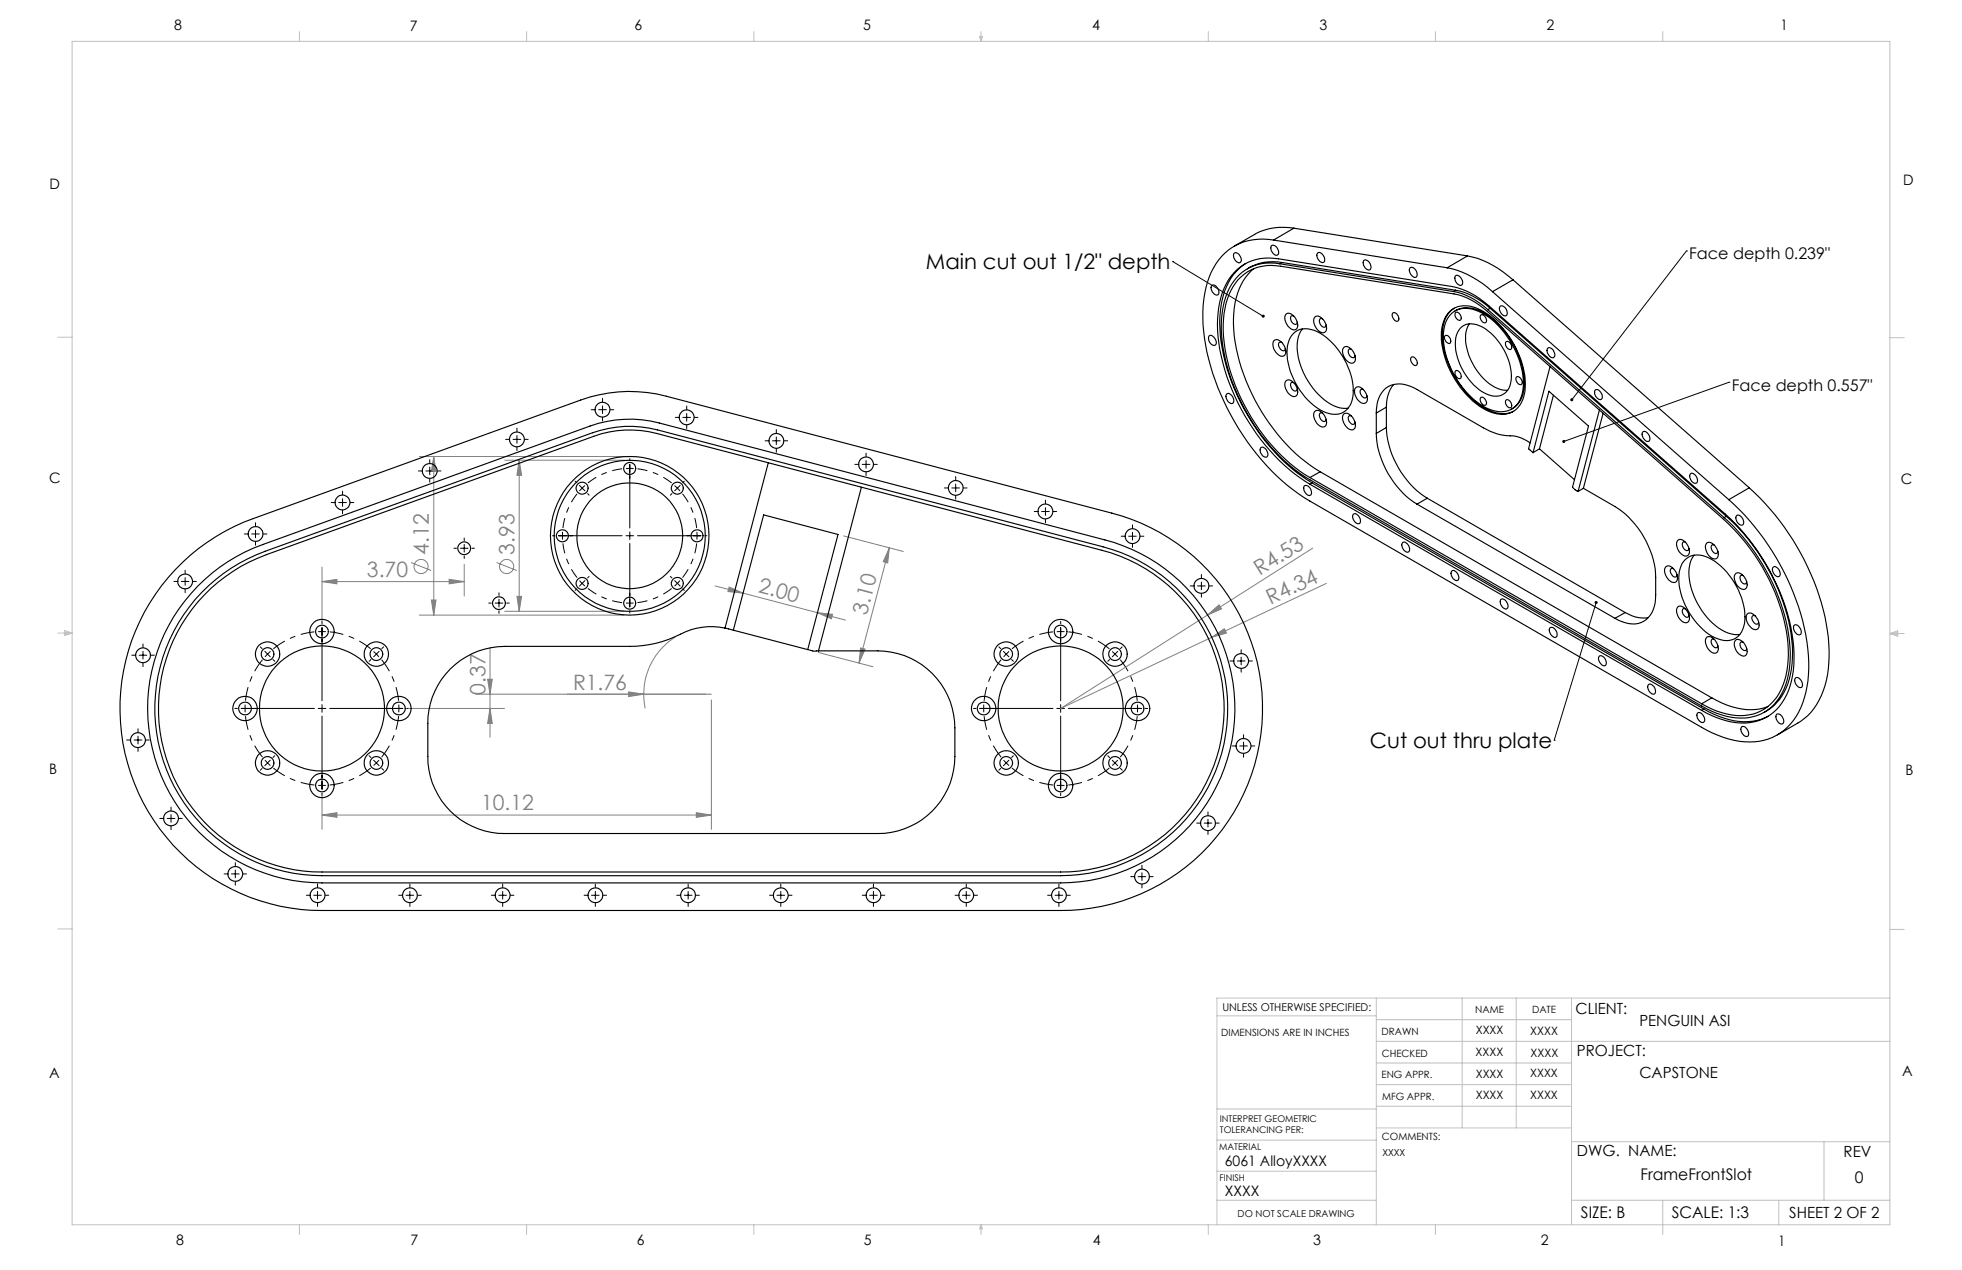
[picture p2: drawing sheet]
<svg xmlns="http://www.w3.org/2000/svg" width="432mm" height="279mm" viewBox="0 0 432 279" stroke-linecap="round" stroke-linejoin="round" font-family="sans-serif">
<g fill="none" stroke="#808080" stroke-width=".22">
<path d="M92.3 100.4h45M95.5 100.4v34.9M95.5 100.4l.5 3.3h-1.1zM111.1 101.2h26.2M114.3 101.2v33.3M114.3 101.2l.5 3.4h-1zM185.7 117.9l13.1 3.4M70.9 128l3.3-.5v.9zM70.9 124.8v12M70.9 128h31.3M90.5 123.8l4.4 1.7M92.3 135.3h45"/>
<path d="M94.9 132h1.1l-.5 3.3zM98.8 127.5l3.4 .5-3.4 .4zM102.2 124.1v7M109.3 123.8l4.4 1.7M111.1 134.5h26.2M113.8 131.2h1l-.5 3.3zM157.4 128.9l6.1 1.6M160.5 129.2l3 1.3-3.3-.4zM163.5 130.5l16.4 4.3M179.9 134.8l3.3 .3-.2 1zM179.9 134.8l6.2 1.6M195.7 120.5l-6.6 25.4"/>
<path d="M195.7 120.5l-.3 3.4-1-.3zM265.8 135.3l2.5-2.2 .6 .8zM288.9 120.6l-55.5 35.3 33.3-15.7M291.9 128.3l-25.2 11.9M89.9 155.9h21.1M104.7 152.7h51.9M107.3 149.4h1l-.5 3.3zM107.8 155.9l.5 3.3h-1zM107.8 142.5v19.7M138.4 152.2l3.3 .5-3.3 .5zM148.6 140.1a14.9 14.9 0 0 0-6.6 15.7M156.6 154v28.5"/>
<path d="M180.1 143.5l12 3.2M189.4 142.6l1 .2-1.3 3.1zM266.7 140.2l2.8-1.9 .4 1zM70.9 179.3l3.3-.5v1zM70.9 174.9v7.6M70.9 179.3h85.7M153.2 178.8l3.4 .5-3.4 .5z"/>
<circle cx="92.7" cy="124.6" r="1.55"/>
<circle cx="111.5" cy="124.6" r="1.55"/>
</g>
<g fill="none" stroke="#000" stroke-width=".22" stroke-dasharray="15.2 1.3 1.3 1.3" stroke-dashoffset="12.2" stroke-linecap="butt">
<path d="M69.2 139a16.9 16.9 0 0 0-9 3.7M231.7 139a16.9 16.9 0 0 0-9 3.7M54 157.5a16.9 16.9 0 0 0 3.8 9.1M57.8 145.1a16.9 16.9 0 0 0-3.8 9.1M81.6 142.7a16.9 16.9 0 0 0-9-3.7M87.7 154.2a16.9 16.9 0 0 0-3.7-9.1M216.6 157.5a16.9 16.9 0 0 0 3.7 9.1M220.3 145.1a16.9 16.9 0 0 0-3.7 9.1M244.2 142.7a16.9 16.9 0 0 0-9.1-3.7M250.3 154.2a16.9 16.9 0 0 0-3.8-9.1M60.2 169a16.9 16.9 0 0 0 9 3.7M72.6 172.7a16.9 16.9 0 0 0 9-3.7"/>
<path d="M84 166.6a16.9 16.9 0 0 0 3.7-9.1M222.7 169a16.9 16.9 0 0 0 9 3.7M235.1 172.7a16.9 16.9 0 0 0 9.1-3.7M246.5 166.6a16.9 16.9 0 0 0 3.8-9.1"/>
</g>
<path d="M123.9 119.5l.3 1.7 .6 2.1 1 2 1.2 1.8M127 108.6l-1.2 1.9-1 1.9-.5 1.6-.4 2.2M136.9 103.1l-1.6 .3-2.1 .7-2 .9-1.8 1.3M147.8 106.3l-1.8-1.3-2-.9-1.5-.6-2.2-.4M153.3 116.2l-.3-1.7-.6-2.1-1-1.9-1.2-1.9M129.4 129.5l1.8 1.2 2 .9 1.6 .6 2.1 .4M140.3 132.6l1.6-.3 2.1-.7 2-.9 1.8-1.2M150.2 127.1l1-1.4 1-1.9 .7-2.1 .4-2.2" fill="none" stroke="#000" stroke-width=".22" stroke-dasharray="15.2 1.3 1.3 1.3" stroke-dashoffset="13" stroke-linecap="butt"/>
<g fill="none" stroke="#000" stroke-width=".22">
<path d="M258.1 57.5h.1M258.1 57.5l19.9 12.1M371.2 55.2h.1M371.2 55.2l-25.3 32.7M111.3 96.7h.8M112.9 96.7h1.7M113.8 94.2v.8M113.8 95.8v1.7M113.8 98.4v.7M115.5 96.7h.7M130.1 90.1h.8M131.8 90.1h1.7"/>
<path d="M132.6 87.6v.8M132.6 89.3v1.7M132.6 91.8v.8M134.3 90.1h.8M148.6 91.8h.8M150.3 91.8h1.7M151.1 89.3v.8M151.1 91v1.7M151.1 93.5v.8M152.8 91.8h.8M168.4 97h.8M170 97h1.7"/>
<path d="M170.9 94.5v.8M170.9 96.1v1.7M170.9 98.7v.8M172.5 97h.9M190.6 99.7v.8M380.5 84.1h.1M380.5 84.1l-36.3 13M53.8 117.5h.7M55.4 117.5h1.7M56.2 115v.8M56.2 116.6v1.7M56.2 119.2v.7"/>
<path d="M57.9 117.5h.8M72.9 110.6h.8M74.5 110.6h1.7M75.4 108.1v.8M75.4 109.7v1.7M75.4 112.3v.7M77.1 110.6h.8M92.1 103.6h.8M93.7 103.6h1.7M94.6 101.1v.8M94.6 102.8v1.7M94.6 105.3v.8"/>
<path d="M96.3 103.6h.7M102.2 118.4v.5M102.2 119.8v1.7M121.6 117.9h.5M122.9 117.9h14M123.8 117v1.7M126.6 105.9l.3 .3M127.5 106.8l1.2 1.2M128.7 106.8l-1.2 1.2M129.3 108.6l.3 .3M137.8 117.9h1.7M137.8 103.1h1.7"/>
<path d="M138.6 100.9v.5M138.6 102.2v14M138.6 117v1.7M138.6 119.6v13.9M140.3 117.9h14M147.9 108.6l-.4 .3M148.4 106.8l1.2 1.2M149.7 106.8l-1.2 1.2M150.6 105.9l-.4 .3M153.4 117v1.7M155.1 117.9h.5M188.1 102.2h.8"/>
<path d="M189.8 102.2h1.7M190.6 101.3v1.7M190.6 103.9v.7M192.3 102.2h.8M207.9 107.4h.7M209.5 107.4h1.7M210.3 104.8v.9M210.3 106.5v1.7M210.3 109v.8M212 107.4h.8M227.6 112.5h.8M229.2 112.5h1.7"/>
<path d="M230.1 110v.8M230.1 111.7v1.7M230.1 114.2v.8M231.8 112.5h.8M246.8 118h.7M248.4 118h1.7M249.2 115.5v.8M249.2 117.1v1.7M249.2 119.7v.7M250.9 118h.8M38.3 127.9h.8M39.9 127.9h1.7"/>
<path d="M40.7 125.4v.8M40.7 127.1v1.7M40.7 129.6v.8M42.4 127.9h.8M70 139h1.7M70.9 136.7v.5M70.9 138.1v16.1M99.9 120.6h.6M101.3 120.6h1.7M102.2 122.3v.6M103.9 120.6h.5M107.6 132.7h.5"/>
<path d="M109 132.7h1.7M109.8 130.4v.6M109.8 131.8v1.7M109.8 134.4v.5M111.5 132.7h.6M126.9 129.5l-.3 .4M127.5 127.7l1.2 1.2M128.7 127.7l-1.2 1.2M129.6 126.8l-.3 .3M137.8 132.7h1.7M138.6 134.4v.5M147.5 126.8l.4 .3"/>
<path d="M148.5 127.7l1.2 1.2M149.6 127.7l-1.2 1.2M150.2 129.5l.4 .4M232.6 139h1.7M233.4 136.7v.5M233.4 138.1v16.1M261.9 128.9h.8M263.6 128.9h1.7M264.4 126.4v.8M264.4 128.1v1.7M264.4 130.6v.8M266.1 128.9h.8"/>
<path d="M351.3 132.5l-9.2 30.3M29 144.1h.8M30.6 144.1h1.7M31.5 141.7v.8M31.5 143.3v1.7M31.5 145.8v.8M33.2 144.1h.8M51.7 155.9h.5M53.1 155.9h16.1M53.9 155v1.7M57.3 142.3l.4 .4M58.3 143.3l1.2 1.2"/>
<path d="M59.5 143.3l-1.2 1.2M60.1 145.1l.4 .4M70 155.9h1.7M70.9 155v1.7M70.9 157.6v16M72.6 155.9h16.1M81.6 145.1l-.4 .4M82.2 143.3l1.2 1.2M83.4 143.3l-1.2 1.2M84.4 142.3l-.4 .4M87.8 155v1.7M89.5 155.9h.5"/>
<path d="M214.2 155.9h.6M215.7 155.9h16M216.5 155v1.7M219.9 142.3l.3 .4M220.8 143.3l1.2 1.2M222.1 143.3l-1.2 1.2M222.6 145.1l.4 .4M232.6 155.9h1.7M233.4 155v1.7M233.4 157.6v16M235.1 155.9h16.1M244.2 145.1l-.4 .4"/>
<path d="M244.8 143.3l1.2 1.2M246 143.3l-1.2 1.2M247 142.3l-.4 .4M250.3 155v1.7M252.1 155.9h.5M270.7 145.4h.8M272.3 145.4h1.7M273.2 142.9v.8M273.2 144.6v1.7M273.2 147.1v.8M274.8 145.4h.8M27.9 162.8h.8"/>
<path d="M29.5 162.8h1.7M30.4 160.3v.8M30.4 162v1.7M30.4 164.5v.8M32.1 162.8h.7M37.6 177.6v.8M37.6 179.2v1.7M57.7 169.1l-.4 .3M58.3 167.2l1.2 1.2M59.5 167.3l-1.2 1.2M60.5 166.3l-.4 .4M70 172.8h1.7"/>
<path d="M70.9 174.5v.5M81.2 166.3l.4 .4M82.2 167.3l1.2 1.2M83.4 167.2l-1.2 1.2M84 169.1l.4 .3M220.2 169.1l-.3 .3M220.9 167.2l1.2 1.2M222 167.3l-1.2 1.2M223 166.3l-.4 .4M232.6 172.8h1.7M233.4 174.5v.5M243.8 166.3l.4 .4"/>
<path d="M244.8 167.3l1.2 1.2M246 167.2l-1.2 1.2M246.6 169.1l.4 .3M265.9 178.6v.8M271.2 164.1h.8M272.8 164.1h1.7M273.7 161.6v.8M273.7 163.3v1.7M273.7 165.8v.8M275.4 164.1h.8M342.1 162.8h.1M35.2 180.1h.7"/>
<path d="M36.8 180.1h1.7M37.6 181.8v.7M39.3 180.1h.8M49.3 192.3h.8M50.9 192.3h1.7M51.8 189.8v.8M51.8 191.4v1.7M51.8 194v.7M53.5 192.3h.8M67.4 197h.8M69 197h1.7M69.9 194.5v.8"/>
<path d="M69.9 196.1v1.7M69.9 198.6v.8M71.6 197h.8M87.7 197h.8M89.4 197h1.7M90.2 194.5v.8M90.2 196.1v1.7M90.2 198.6v.8M91.9 197h.8M108.1 197h.8M109.8 197h1.7M110.6 194.5v.8"/>
<path d="M110.6 196.1v1.7M110.6 198.6v.8M112.3 197h.8M128.6 197h.7M130.2 197h1.7M131 194.5v.8M131 196.1v1.7M131 198.6v.8M132.7 197h.8M148.9 197h.9M150.6 197h1.7M151.4 194.5v.8"/>
<path d="M151.4 196.1v1.7M151.4 198.6v.8M153.1 197h.8M169.4 197h.7M171 197h1.7M171.8 194.5v.8M171.8 196.1v1.7M171.8 198.6v.8M173.5 197h.8M189.8 197h.7M191.4 197h1.7M192.2 194.5v.8"/>
<path d="M192.2 196.1v1.7M192.2 198.6v.8M193.9 197h.8M210.2 197h.8M211.8 197h1.7M212.7 194.5v.8M212.7 196.1v1.7M212.7 198.6v.8M214.3 197h.8M230.6 197h.8M232.2 197h1.7M233 194.5v.8"/>
<path d="M233 196.1v1.7M233 198.6v.8M234.7 197h.8M248.8 192.9h.8M250.5 192.9h1.7M251.3 190.4v.8M251.3 192v1.7M251.3 194.6v.7M253 192.9h.8M263.4 181.1h.8M265 181.1h1.7M265.9 180.2v1.7"/>
<path d="M265.9 182.8v.8M267.5 181.1h.8"/>
</g>
<g fill="none" stroke="#c0c0c0" stroke-width=".22">
<path d="M15.9 9.1h400v260.4h-400zM65.9 6.9v2.2M115.9 6.9v2.2M165.9 6.9v2.2M215.6 8h.6l-.3 1.1zM215.7 8l.2 1.1M215.9 6.9v2.2M216 8l-.1 1.1M265.9 6.9v2.2M315.9 6.9v2.2M365.9 6.9v2.2M12.7 74.2h3.2"/>
<path d="M415.9 74.3h3.2M12.7 139.3h3.2M14.2 139.1l1.7 .2M14.2 138.7l1.7 .6-1.7 .5zM15.9 139.3l-1.7 .3M415.9 139.4h3.2M415.9 139.4l1.8-.6v1.2zM415.9 139.4l1.8 .3M417.7 139.2l-1.8 .2M12.7 204.4h3.2M302.9 219.6v49.9M321.8 219.6v28.5"/>
<path d="M333.7 219.6v28.5M345.9 219.6v49.9M415.9 204.5h3.2M415.9 219.6h-148.1v49.9M267.8 223.5h35.1M302.9 229.1h113M302.9 233.9h43M302.9 224.3h43M302.9 238.6h43M267.8 257.7h35.1M267.8 250.8h35.1M267.8 244h35.1"/>
<path d="M302.9 248.1h43M302.9 243.4h43M345.9 251.2h70M401.4 251.2v12.9M65.9 269.5v2.1M115.9 269.5v2.1M165.9 269.5v2.1M215.9 269.5v2.1M215.9 269.5l.3 .8h-.6zM265.9 269.5v2.1M267.8 264.1h35.1M315.9 269.5v2.1"/>
<path d="M345.9 264.1h70M365.9 264.1v7.5M391.5 264.1v5.4"/>
</g>
<g fill="#000">
<path d="M277.7 69.4a.34 .34 0 0 0 .1 .4 .34 .34 0 0 0 .5-.1l-.3-.1 .3 .1a.34 .34 0 0 0-.1-.4 .34 .34 0 0 0-.5 .1zM351 132.3a.34 .34 0 0 0 .1 .5 .34 .34 0 0 0 .5-.1 .34 .34 0 0 0-.2-.5l-.1 .3 .1-.3z"/>
<path d="M345.8 87.6l-.2 .3 .1 .3 .2-.3-.2 .3a.35 .35 0 0 0 .6-.2 .35 .35 0 0 0-.5-.4zM343.9 96.9v.3l.3-.1-.3 .1a.34 .34 0 0 0 .5 .2 .34 .34 0 0 0 0-.5 .34 .34 0 0 0-.5 0z"/>
</g>
<g fill="#808080">
<path d="M138.4 152.2l3.3 .5-3.3 .5z"/>
<path d="M266.7 140.2l2.8-1.9 .4 1z"/>
<path d="M265.8 135.3l2.5-2.2 .6 .8z"/>
<path d="M153.2 178.8l3.4 .5-3.4 .5zM70.9 179.3l3.3-.5v1zM98.8 127.5l3.4 .5-3.4 .4zM70.9 128l3.3-.5v.9z"/>
<path d="M189.4 142.6l1 .2-1.3 3.1zM195.7 120.5l-.3 3.4-1-.3z"/>
<path d="M107.3 149.4h1l-.5 3.3zM107.8 155.9l.5 3.3h-1zM114.3 101.2l.5 3.4h-1zM113.8 131.2h1l-.5 3.3zM95.5 100.4l.5 3.3h-1.1zM94.9 132h1.1l-.5 3.3z"/>
<path d="M160.5 129.2l3 1.3-3.3-.4zM179.9 134.8l3.3 .3-.2 1z"/>
</g>
<g fill="none" stroke="#000" stroke-width=".25">
<path d="M271.6 55.7a1.15 1.15 0 0 1 1.5 1.1 .68 .68 0 0 1-.2 1 .68 .68 0 0 1-1-.4l-.4-.9zM274.1 58a13.5 13.5 0 0 0-5.5 10.6 38.5 38.5 0 0 0 5 21.1 43.2 43.2 0 0 0 15.2 16.6M276 59.1a14 14 0 0 0-4.5 11 40 40 0 0 0 7.8 23 36.6 36.6 0 0 0 11.2 10.7M279.8 54.1a1.34 1.34 0 0 1 1.3 .4 1.34 1.34 0 0 1 .2 1.4 .71 .71 0 0 1-1.2-.2l-.4-.9zM280.3 52.8a12.2 12.2 0 0 0-14.2 8.2 31.7 31.7 0 0 0 .3 19.5 53 53 0 0 0 20.7 29l87.4 50.5a18.8 18.8 0 0 0 13.7 2.9 13 13 0 0 0 9.2-10.6 37 37 0 0 0-2.1-20.3 54.9 54.9 0 0 0-14.8-22.1M280.3 52.8l38.2 6.1M281.7 58a10.1 10.1 0 0 0-12 7.4 26.4 26.4 0 0 0 .4 15.4 44.1 44.1 0 0 0 17.1 24.1l87.3 50.4a14.9 14.9 0 0 0 12.3 2.1 11.2 11.2 0 0 0 6.8-8.8 32.9 32.9 0 0 0-2.8-18.7 45.4 45.4 0 0 0-11.4-16M281.7 58l38.2 6.1M282.2 57.7a10.4 10.4 0 0 0-7.7 1.5M282.2 57.7l38.2 6.2M282.2 57.7l-.5 .3M284.8 50.2a13 13 0 0 0-8.7 1.4l-4.5 2.6"/>
<path d="M284.8 50.2l-4.5 2.6M284.8 50.2l38.2 6.1M289.9 55.7a1.2 1.2 0 0 1 1.6 1.3 .64 .64 0 0 1-.4 .8 .64 .64 0 0 1-.8-.5l-.5-.9zM300.1 57.3a1.23 1.23 0 0 1 1.6 1.3v.3a.57 .57 0 0 1-.4 .5 .57 .57 0 0 1-.6-.2l-.6-.8zM310.3 58.9a1.33 1.33 0 0 1 1.3 .5 1.33 1.33 0 0 1 .2 1.4 .68 .68 0 0 1-1.1-.2l-.5-.9zM318.5 58.9a20.2 20.2 0 0 1 10 5.3M323 56.3a20.5 20.5 0 0 1 10 5.3M323 56.3l-4.5 2.6M266.1 73.9a1.15 1.15 0 0 1 1.5 1.1 .68 .68 0 0 1-.2 1 .68 .68 0 0 1-1-.4l-.4-.9zM266.7 62.9l.1-.2a1.48 1.48 0 0 1 1.3 2.1 1.44 1.44 0 0 1-1.4-1.9zM280.4 74.9a1.52 1.52 0 0 1 2.1 1 1.79 1.79 0 0 1 0 2.4 2.12 2.12 0 0 1-2.3-1.8l-.1-.8zM282.1 75.4l-.1-.1a.56 .56 0 0 0-.6 .3 .56 .56 0 0 0 0 .6l.4 .6 .6 .4a.4 .4 0 0 0 .5-.5"/>
<path d="M283 69.1a1.53 1.53 0 0 1 2.2 1 1.77 1.77 0 0 1 0 2.4 2.07 2.07 0 0 1-2.3-1.8l-.1-.8zM284.7 73.3a4.7 4.7 0 0 1 5.8 0 16.1 16.1 0 0 1 7.3 13.4 4.3 4.3 0 0 1-4 4.5 9.8 9.8 0 0 1-7.1-4.5 14 14 0 0 1-3.2-11.3 4 4 0 0 1 1.2-2.1zM284.7 69.5h-.1a.55 .55 0 0 0-.6 .2 .55 .55 0 0 0 .1 .7l.3 .5 .4 .4 .4 .1 .3-.5M286.6 72.4a7.5 7.5 0 0 0-.8 6.3 15.6 15.6 0 0 0 8.3 10.8l1.3 .3h1.3M289.4 69.7a1.53 1.53 0 0 1 2.1 1 1.79 1.79 0 0 1 0 2.4 2.07 2.07 0 0 1-2.3-1.8l-.1-.7zM291.1 70.2l-.2-.1a.55 .55 0 0 0-.5 .3 .55 .55 0 0 0 0 .6l.3 .6 .4 .3h.6l.2-.4M295.7 76.4a1.53 1.53 0 0 1 2.2 1 1.79 1.79 0 0 1 0 2.4 2.07 2.07 0 0 1-2.3-1.8l-.1-.7zM297.4 76.9l-.1-.1a.55 .55 0 0 0-.6 .3 .55 .55 0 0 0 .1 .6l.3 .6 .4 .3h.6l.1-.4M306.6 68.8a1.16 1.16 0 0 1 1.1 .6 1.16 1.16 0 0 1-.1 1.3 1.26 1.26 0 0 1-1-1.9zM310.5 78.7a.68 .68 0 0 1 1.1 .4l.3 .5a.57 .57 0 0 1-.3 .8 .57 .57 0 0 1-.8-.4l-.4-.8zM318 73.9a.88 .88 0 0 1 .9 .1 .88 .88 0 0 1 .4 .8v.3a.45 .45 0 0 1-.3 .5 .45 .45 0 0 1-.5-.2l-.5-.8zM318.7 68.9a5.4 5.4 0 0 1 7-.8 19.8 19.8 0 0 1 10 17.3 5.6 5.6 0 0 1-4.2 5.7 9.5 9.5 0 0 1-7.3-2.8 20.6 20.6 0 0 1-7-15.3l.5-2.3z"/>
<path d="M319.2 69.3a5.1 5.1 0 0 1 6.1-.8 18.5 18.5 0 0 1 9.2 11.2 11 11 0 0 1-.3 8.9 4.8 4.8 0 0 1-5.9 1.6 16.8 16.8 0 0 1-8.7-8.6 14.6 14.6 0 0 1-1.5-10.6zM319.9 64.1a15.5 15.5 0 0 1 7.5 4M320 67.8a6.5 6.5 0 0 0-2.6 5.9 20.3 20.3 0 0 0 10 16.5 6.3 6.3 0 0 0 5.7 .3M320.2 68.4a5.9 5.9 0 0 1 6.1 .3 19.1 19.1 0 0 1 9.2 16.3 5.7 5.7 0 0 1-2.8 5M320.3 60.7a1.15 1.15 0 0 1 1.5 1 .68 .68 0 0 1-.2 1.1 .68 .68 0 0 1-1-.5l-.4-.8zM320.4 63.9a15.8 15.8 0 0 1 7.5 3.9M320.4 63.9l-.5 .2M320.4 68.7a1.11 1.11 0 0 1 .9 1.7 1.17 1.17 0 0 1-.9-1.7zM321.4 72.2a3.7 3.7 0 0 1 4.7-.3 13 13 0 0 1 6.4 12.2 3.4 3.4 0 0 1-5.1 2.7 13 13 0 0 1-7-12.5l.4-1.2zM323.4 71.3a7 7 0 0 0-.4 6.1 12.4 12.4 0 0 0 7.2 8.3l1.6 .2M325.9 69.3a1.1 1.1 0 0 1 1.1 .6 1.1 1.1 0 0 1-.1 1.1 1.19 1.19 0 0 1-1-1.7zM327.4 68.1l52 45.8"/>
<path d="M327.9 67.8l52 45.8M327.9 67.8l-.5 .3M328.5 64.2l52 45.7M330.1 67.4a1.33 1.33 0 0 1 1.4 .5 1.33 1.33 0 0 1 .1 1.4 .71 .71 0 0 1-1.2-.3l-.4-.8zM331.5 75.1a1.1 1.1 0 0 1 1 .6 1.1 1.1 0 0 1 0 1.2 1.19 1.19 0 0 1-1-1.8zM333 61.6l-4.5 2.6M333 61.6l52 45.7M340.6 76.7a1.1 1.1 0 0 1 1.5 .9 .68 .68 0 0 1-.2 1.1 .68 .68 0 0 1-1-.5l-.4-.8zM269.9 86.7a1.13 1.13 0 0 1 1.6 1 .63 .63 0 0 1-.1 .9 .63 .63 0 0 1-.9-.1l-.7-1zM277.4 98.5a1.15 1.15 0 0 1 1.6 1.1 .68 .68 0 0 1-.3 1 .68 .68 0 0 1-.9-.4l-.4-.9zM283 83.8a1.53 1.53 0 0 1 2.2 .9 1.79 1.79 0 0 1 0 2.5 2.07 2.07 0 0 1-2.3-1.9l-.1-.7zM284.7 84.2l-.1-.1a.55 .55 0 0 0-.6 .3 .55 .55 0 0 0 .1 .7l.5 .7a.5 .5 0 0 0 .6 .2 .5 .5 0 0 0 .3-.5"/>
<path d="M289.4 90.5a1.53 1.53 0 0 1 2.1 .9 1.79 1.79 0 0 1 0 2.5 2.07 2.07 0 0 1-2.3-1.9l-.1-.7zM291.1 90.9l-.2-.1a.55 .55 0 0 0-.5 .3 .55 .55 0 0 0 0 .7l.5 .7a.5 .5 0 0 0 .6 .2 .5 .5 0 0 0 .4-.4M295.7 91.1a1.59 1.59 0 0 1 2.2 1 1.79 1.79 0 0 1 0 2.4 2.41 2.41 0 0 1-2.4-2.6zM297.4 91.5h-.1a.55 .55 0 0 0-.6 .3 .55 .55 0 0 0 .1 .6l.5 .7a.49 .49 0 0 0 .6 .3 .49 .49 0 0 0 .3-.5M298.4 85.3a1.49 1.49 0 0 1 2.1 1 1.7 1.7 0 0 1 0 2.4 2.12 2.12 0 0 1-2.3-1.8l-.1-1.1zM300.1 85.7h-.2a.56 .56 0 0 0-.6 .2 .56 .56 0 0 0 .1 .7l.5 .7a.5 .5 0 0 0 .6 .3 .5 .5 0 0 0 .3-.5M302.9 90.9a6 6 0 0 1 3.2-6.1 6.6 6.6 0 0 1 5.8 .9l14.6 8.4a13.5 13.5 0 0 0 7.1 1.9l1.3 .4 1.8 1M302.9 95.4a19.8 19.8 0 0 0 9 15.5M302.9 90.9v4.5M305.1 94.1a19.9 19.9 0 0 0 9 15.5M305.1 89.6l-2.2 1.3M305.1 94.1l-2.2 1.3"/>
<path d="M305.1 89.6v4.5M306.7 84.6a7.1 7.1 0 0 0-1.6 5M320.4 81.6a1.1 1.1 0 0 1 1 .5 1.1 1.1 0 0 1-.1 1.2 1.19 1.19 0 0 1-.9-1.7zM325.9 87.4a1.2 1.2 0 0 1 1.1 1.7 1.07 1.07 0 0 1-1.2-1.3zM331.4 88.1a.88 .88 0 0 1 1.3 .9 .55 .55 0 0 1-.3 .8 .55 .55 0 0 1-.8-.5l-.2-.5zM333.8 82.9a1.1 1.1 0 0 1 1 .6 1.1 1.1 0 0 1 0 1.1 1.19 1.19 0 0 1-1-1.7zM337.4 99.6l3.5-13.5 8.7 7.6-3.5 13.5 1.2 .9M338.8 98.7l7.7 6.8M338.8 98.7l-1.4 .9M341.1 80.6l-4.7 18.1 1 .9M341.9 87l-3.1 11.7M351.2 85.7a1.47 1.47 0 0 1 1.3 2.1 1.32 1.32 0 0 1-1.6-1.5z"/>
<path d="M352 90.2l-4.7 17.9M352.8 90.9l-4.3 16.5M361.5 95.1a1.08 1.08 0 0 1 1.5 1 .67 .67 0 0 1-.2 1 .67 .67 0 0 1-.9-.4l-.5-.9zM169.1 101.8l-9.5 36.4M189.6 107.2l-9.5 36M287 106.9a1.34 1.34 0 0 1 1.4 .5 1.34 1.34 0 0 1 .2 1.4 .71 .71 0 0 1-1.2-.3l-.5-.8zM288.3 106.5a45.3 45.3 0 0 1-19.5-28.1 24.5 24.5 0 0 1 .7-15.1 10.4 10.4 0 0 1 11.9-6.4l38.2 6.1a17.1 17.1 0 0 1 8.1 4.3l52 45.8a46.6 46.6 0 0 1 15.1 29.2 18.4 18.4 0 0 1-3.2 13.1 11.1 11.1 0 0 1-12.6 2.9l-2.2-.9-2.3-1.1M288.3 105.1a41.3 41.3 0 0 1-16.9-21.5 30.1 30.1 0 0 1-1.6-16.8 10.2 10.2 0 0 1 10-8.4l2 .2 38.2 6.1a15.5 15.5 0 0 1 7.3 3.8l52 45.8a43.1 43.1 0 0 1 14.3 28.5 16.2 16.2 0 0 1-3.3 11.4 9.9 9.9 0 0 1-10.4 2.9l-2.1-.7-3.3-1.6M288.3 106.5l86.2 49.8M288.3 105.1l86.2 49.7M288.8 106.3l86.2 49.7M288.8 106.3l-.5 .2"/>
<path d="M290.5 103.8l86.2 49.7M290.5 103.8l-2.2 1.3M297.8 113.2a1.2 1.2 0 0 1 1.6 1.3 .64 .64 0 0 1-.5 .8 .64 .64 0 0 1-.7-.5l-.5-.9zM308.6 119.4a1.13 1.13 0 0 1 1.6 1 .63 .63 0 0 1-.1 .9 .63 .63 0 0 1-.9-.1l-.7-1zM311.9 110.9l43.5 25.1M314.1 109.6l-2.2 1.3M314.1 109.6l43.6 25.2M348.5 107.4l6.9 4a19.8 19.8 0 0 1 9 15.6 22.2 22.2 0 0 1-.3 6.3 4.9 4.9 0 0 1-7.1 3.5l-1.6-.8M348.5 107.4l-1.2 .7M369.3 118.9a1.49 1.49 0 0 1 2 .9 1.7 1.7 0 0 1 0 2.5 2.07 2.07 0 0 1-2.2-1.9l-.1-.7zM370.9 119.3l-.1-.1a.55 .55 0 0 0-.6 .3 .55 .55 0 0 0 .1 .7l.5 .7a.5 .5 0 0 0 .6 .2 .5 .5 0 0 0 .3-.5M372.1 104.1a1.48 1.48 0 0 1 1.3 2.2 1.38 1.38 0 0 1-1.3-.7 1.38 1.38 0 0 1 0-1.5z"/>
<path d="M375.6 119.5a1.55 1.55 0 0 1 2.1 1 1.7 1.7 0 0 1 0 2.4 2.41 2.41 0 0 1-2.4-2.6zM377.3 119.9h-.1a.55 .55 0 0 0-.6 .3 .55 .55 0 0 0 .1 .6l.5 .8a.5 .5 0 0 0 .5 .2 .5 .5 0 0 0 .4-.6M379.9 113.6a44.4 44.4 0 0 1 14.6 28.6 18.2 18.2 0 0 1-2.9 11.7 10.2 10.2 0 0 1-3.3 2.8M379.9 113.6l-.5 .3M382.2 113.5a1.08 1.08 0 0 1 1.5 1 .63 .63 0 0 1 0 .9 .63 .63 0 0 1-1-.1l-.4-.5-.2-.6zM385 107.3a54.5 54.5 0 0 1 17.4 32.9 23.1 23.1 0 0 1-2.6 14.8 11.3 11.3 0 0 1-4.1 4.1l-4.5 2.6M385 107.3l-4.5 2.6M40.2 123.7a44.3 44.3 0 0 1 15.5-9.6l72.1-26.1a31.7 31.7 0 0 1 18.8-.8l98.1 25.7a44.4 44.4 0 0 1 32.8 48.6 44.4 44.4 0 0 1-44.1 38.8h-162.5a44.4 44.4 0 0 1-41.3-27.9 44.4 44.4 0 0 1 10.6-48.7zM43.5 129a37.8 37.8 0 0 1 14.3-9.2l72.1-26.1a25.9 25.9 0 0 1 15.2-.6l98.1 25.7a38.4 38.4 0 0 1 28.3 42 38.4 38.4 0 0 1-38.1 33.4h-162.5a38.4 38.4 0 0 1-35.4-23.5 38.4 38.4 0 0 1 8-41.7zM44.4 130.4a36.8 36.8 0 0 1 13.9-9.1l72.1-26.1a24 24 0 0 1 14.3-.6l98 25.7a36.8 36.8 0 0 1 27.2 40.3 36.8 36.8 0 0 1-36.5 32.1h-162.5a36.8 36.8 0 0 1-33.9-22.4 36.8 36.8 0 0 1 7.4-39.9zM45 130.9a36.6 36.6 0 0 1 13.6-8.9l72.1-26a23.2 23.2 0 0 1 13.8-.6l98 25.7a36 36 0 0 1 26.6 39.4 36 36 0 0 1-35.7 31.3h-162.5a36 36 0 0 1-33.2-21.9 36 36 0 0 1 7.3-39zM159.6 138.2a15.6 15.6 0 0 0-11.2 1.9 23.8 23.8 0 0 1-9.8 2.1h-27.5a16.9 16.9 0 0 0-16.9 16.9v7.3a16.9 16.9 0 0 0 16.9 17h82.1a16.9 16.9 0 0 0 16.9-17 31.7 31.7 0 0 0-.5-10.6 17 17 0 0 0-16.4-12.6l-14.1 .1-1.3-.4"/>
<path d="M159.6 138.2l1.8 .4M161.4 138.6l6.7-25.3 16.3 4.3-6.6 25.3M161.4 138.6l16.4 4.3M319.5 125.7a1.13 1.13 0 0 1 1.5 1 .63 .63 0 0 1-.1 .9 .63 .63 0 0 1-.9-.1l-.6-1.1zM330.3 131.9a1.34 1.34 0 0 1 1.3 .4 1.34 1.34 0 0 1 .2 1.4 .71 .71 0 0 1-1.2-.2l-.4-.9zM341.1 138.1a1.35 1.35 0 0 1 1.6 1.9 .71 .71 0 0 1-1.2-.2l-.5-.9zM357.7 134.8l.8 .3a6.8 6.8 0 0 0 4.3 .8M357.7 134.8l-2.3 1.2M366.6 124.7l.2-.1a2.12 2.12 0 0 1 2.3 1.8v.4a.94 .94 0 0 1-.2 1.2 .94 .94 0 0 1-1.3-.1 2.57 2.57 0 0 1-1-3.2zM368.3 125.1h-.1a.55 .55 0 0 0-.6 .2 .55 .55 0 0 0 .1 .7l.5 .8a.5 .5 0 0 0 .5 .2 .5 .5 0 0 0 .4-.6M369.3 133.5a1.55 1.55 0 0 1 2 1 1.7 1.7 0 0 1 0 2.4 2.41 2.41 0 0 1-2.3-2.6zM370.9 123.1a4.7 4.7 0 0 1 5.8 0 15.8 15.8 0 0 1 7.3 13.4 4.2 4.2 0 0 1-4 4.4 9.3 9.3 0 0 1-6.5-3.7 15 15 0 0 1-3.9-11.4l.1-.6a3.9 3.9 0 0 1 1.2-2.1z"/>
<path d="M370.9 134l-.1-.1a.55 .55 0 0 0-.6 .3 .55 .55 0 0 0 .1 .6l.5 .8a.49 .49 0 0 0 .6 .2 .49 .49 0 0 0 .3-.5M372.9 122.1a7.5 7.5 0 0 0-.9 6.4 15.6 15.6 0 0 0 8.3 10.8l1.3 .3h1.3M382 126.2a1.49 1.49 0 0 1 2 1 1.7 1.7 0 0 1 0 2.4 2.41 2.41 0 0 1-2.3-2.6zM383.6 126.6h-.1a.55 .55 0 0 0-.6 .3 .55 .55 0 0 0 .1 .6l.5 .8a.5 .5 0 0 0 .6 .2 .5 .5 0 0 0 .3-.5M384.6 135a1.57 1.57 0 0 1 2.1 1 1.79 1.79 0 0 1 0 2.5 2.11 2.11 0 0 1-2.3-1.9l-.1-1.1zM386.3 135.5l-.2-.1a.55 .55 0 0 0-.6 .3 .55 .55 0 0 0 .1 .6l.5 .8a.53 .53 0 0 0 .8 .1l.1-.4M390.2 124.8a1.13 1.13 0 0 1 1.5 1 .63 .63 0 0 1 0 .9 .63 .63 0 0 1-.9-.1l-.7-1zM395 137.5a1.48 1.48 0 0 1 1.2 2.1 1.38 1.38 0 0 1-1.2-.7 1.38 1.38 0 0 1 0-1.4zM352.1 144.3a1.44 1.44 0 0 1 1.2 2.1 1.35 1.35 0 0 1-1.5-1.5zM362.8 150.7a1.08 1.08 0 0 1 1.5 1 .63 .63 0 0 1-.1 .9 .63 .63 0 0 1-.9-.1l-.4-.5-.2-.6zM373.6 156.9l.1-.1a1.47 1.47 0 0 1 1.3 2.1 1.32 1.32 0 0 1-1.5-1.6zM375 156a16.6 16.6 0 0 0 11.6 2.5l2.5-.9"/>
<path d="M375 156l-.5 .3M375.6 140.2a1.55 1.55 0 0 1 2.1 1 1.7 1.7 0 0 1 0 2.5 2.41 2.41 0 0 1-2.4-2.7zM376.7 153.5a14.6 14.6 0 0 0 12.2 2l.2-.1M376.7 153.5l-2.2 1.3M377.3 140.7l-.1-.1a.55 .55 0 0 0-.6 .3 .55 .55 0 0 0 .1 .6l.5 .8a.49 .49 0 0 0 .5 .2 .49 .49 0 0 0 .4-.5M382 140.9a1.56 1.56 0 0 1 2 .9 1.73 1.73 0 0 1 0 2.5 2.41 2.41 0 0 1-2.3-2.6zM383.3 160l.1-.2a1.48 1.48 0 0 1 1.3 2.2 1.44 1.44 0 0 1-1.4-2zM383.6 141.3h-.1a.55 .55 0 0 0-.6 .2 .55 .55 0 0 0 .1 .7l.3 .5 .4 .4a.44 .44 0 0 0 .5 0 .44 .44 0 0 0 .2-.5M390.9 157.2a1.1 1.1 0 0 1 1.6 1 .69 .69 0 0 1-.2 1.1 .69 .69 0 0 1-1-.5l-.4-.8zM395.3 149.1a1.48 1.48 0 0 1 1.2 2.1 1.38 1.38 0 0 1-1.3-.7 1.38 1.38 0 0 1 .1-1.4z"/>
<circle cx="113.7" cy="96.7" r="1.63"/>
<circle cx="132.6" cy="90.1" r="1.64"/>
<circle cx="151.1" cy="91.8" r="1.64"/>
<circle cx="170.9" cy="97" r="1.63"/>
<circle cx="56.2" cy="117.5" r="1.64"/>
<circle cx="75.4" cy="110.5" r="1.63"/>
<circle cx="94.6" cy="103.6" r="1.64"/>
<circle cx="123.8" cy="117.9" r="1.32"/>
<circle cx="128.1" cy="107.4" r="1.32"/>
<circle cx="138.6" cy="117.9" r="16.6"/>
<circle cx="138.6" cy="117.9" r="17.4"/>
<circle cx="138.6" cy="103.1" r="1.32"/>
<circle cx="138.6" cy="117.9" r="11.6"/>
<circle cx="149.1" cy="107.4" r="1.32"/>
<circle cx="153.4" cy="117.9" r="1.32"/>
<circle cx="190.6" cy="102.2" r="1.64"/>
<circle cx="210.3" cy="107.3" r="1.64"/>
<circle cx="230.1" cy="112.5" r="1.63"/>
<circle cx="249.2" cy="117.9" r="1.63"/>
<circle cx="40.8" cy="127.9" r="1.64"/>
<circle cx="70.9" cy="138.9" r="1.4"/>
<circle cx="70.9" cy="138.9" r="2.7"/>
<circle cx="102.2" cy="120.6" r="1.41"/>
<circle cx="109.8" cy="132.7" r="1.41"/>
<circle cx="128.1" cy="128.4" r="1.32"/>
<circle cx="138.6" cy="132.7" r="1.32"/>
<circle cx="149.1" cy="128.4" r="1.32"/>
<circle cx="233.4" cy="138.9" r="1.4"/>
<circle cx="233.4" cy="138.9" r="2.68"/>
<circle cx="264.4" cy="128.9" r="1.64"/>
<circle cx="31.5" cy="144.2" r="1.63"/>
<circle cx="53.9" cy="155.9" r="1.4"/>
<circle cx="53.9" cy="155.9" r="2.7"/>
<circle cx="58.9" cy="143.9" r="2.68"/>
<circle cx="58.9" cy="143.9" r="1.41"/>
<circle cx="70.9" cy="155.9" r="13.8"/>
<circle cx="82.8" cy="143.9" r="2.68"/>
<circle cx="82.8" cy="143.9" r="1.41"/>
<circle cx="87.8" cy="155.9" r="1.4"/>
<circle cx="87.8" cy="155.9" r="2.7"/>
<circle cx="216.5" cy="155.9" r="1.4"/>
<circle cx="216.5" cy="155.9" r="2.68"/>
<circle cx="221.4" cy="143.9" r="2.68"/>
<circle cx="221.4" cy="143.9" r="1.41"/>
<circle cx="233.4" cy="155.9" r="13.8"/>
<circle cx="245.4" cy="143.9" r="2.68"/>
<circle cx="245.4" cy="143.9" r="1.41"/>
<circle cx="250.3" cy="155.9" r="1.4"/>
<circle cx="250.4" cy="155.9" r="2.68"/>
<circle cx="273.2" cy="145.4" r="1.64"/>
<circle cx="30.3" cy="162.8" r="1.63"/>
<circle cx="58.9" cy="167.9" r="2.68"/>
<circle cx="58.9" cy="167.8" r="1.41"/>
<circle cx="70.9" cy="172.8" r="1.4"/>
<circle cx="70.9" cy="172.8" r="2.7"/>
<circle cx="82.8" cy="167.9" r="2.68"/>
<circle cx="82.8" cy="167.8" r="1.41"/>
<circle cx="221.4" cy="167.9" r="2.68"/>
<circle cx="221.4" cy="167.8" r="1.41"/>
<circle cx="233.4" cy="172.8" r="1.4"/>
<circle cx="233.4" cy="172.8" r="2.68"/>
<circle cx="245.4" cy="167.9" r="2.68"/>
<circle cx="245.4" cy="167.8" r="1.41"/>
<circle cx="273.7" cy="164.1" r="1.64"/>
<circle cx="37.7" cy="180.1" r="1.64"/>
<circle cx="51.8" cy="192.3" r="1.64"/>
<circle cx="69.9" cy="196.9" r="1.64"/>
<circle cx="90.2" cy="196.9" r="1.64"/>
<circle cx="110.6" cy="196.9" r="1.64"/>
<circle cx="131" cy="196.9" r="1.64"/>
<circle cx="151.4" cy="196.9" r="1.64"/>
<circle cx="171.9" cy="196.9" r="1.64"/>
<circle cx="192.2" cy="196.9" r="1.64"/>
<circle cx="212.7" cy="197" r="1.64"/>
<circle cx="233.1" cy="196.9" r="1.64"/>
<circle cx="251.3" cy="192.9" r="1.64"/>
<circle cx="265.9" cy="181.1" r="1.63"/>
</g>
<g font-size="4.7">
<text x="203.8" y="59.2">Main cut out 1/2&quot; depth</text>
<text x="301.5" y="164.5">Cut out thru plate</text>
</g>
<g font-size="4.7" fill="#808080">
<text x="94.4" y="122" transform="rotate(-90 94.4 122)">4.12</text>
<text x="113.2" y="122" transform="rotate(-90 113.2 122)">3.93</text>
<text x="80.8" y="126.9">3.70</text>
<text x="166.7" y="130.3" transform="rotate(15 166.7 130.3)">2.00</text>
<text x="277.3" y="126.8" transform="rotate(-32 277.3 126.8)">R4.53</text>
<text x="190.8" y="135.5" transform="rotate(-75 190.8 135.5)">3.10</text>
<text x="279.6" y="133" transform="rotate(-25 279.6 133)">R4.34</text>
<text x="106.8" y="152.8" transform="rotate(-90 106.8 152.8)">0.37</text>
<text x="126.1" y="151.7">R1.76</text>
<text x="105.9" y="178.3">10.12</text>
</g>
<g font-size="3.5">
<text x="371.8" y="57.1">Face depth 0.239&quot;</text>
<text x="381.1" y="85.9">Face depth 0.557&quot;</text>
<text x="361.1" y="259.6">FrameFrontSlot</text>
<text x="408.2" y="260.2">0</text>
<text x="347.9" y="268">SIZE: B</text>
<text x="367.9" y="268">SCALE: 1:3</text>
</g>
<g font-size="3.4">
<text x="346.8" y="223.1">CLIENT:</text>
<text x="360.8" y="225.8">PENGUIN ASI</text>
<text x="347.1" y="232.3">PROJECT:</text>
<text x="360.8" y="237.1">CAPSTONE</text>
<text x="347.1" y="254.2">DWG. NAME:</text>
<text x="405.7" y="254.5">REV</text>
<text x="393.8" y="267.9">SHEET 2 OF 2</text>
</g>
<g font-size="3.2">
<text x="38.3" y="6.7">8</text>
<text x="90.2" y="6.7">7</text>
<text x="139.7" y="6.5">6</text>
<text x="190" y="6.5">5</text>
<text x="240.4" y="6.5">4</text>
<text x="290.4" y="6.7">3</text>
<text x="340.4" y="6.5">2</text>
<text x="391.9" y="6.7">1</text>
<text x="10.9" y="41.6">D</text>
<text x="418.9" y="40.7">D</text>
<text x="10.9" y="106.3">C</text>
<text x="418.4" y="106.4">C</text>
<text x="10.8" y="170.2">B</text>
<text x="419.4" y="170.6">B</text>
<text x="10.8" y="237.2">A</text>
<text x="418.6" y="236.8">A</text>
<text x="269.6" y="256.5">6061 AlloyXXXX</text>
<text x="269.6" y="263.2">XXXX</text>
<text x="38.8" y="273.8">8</text>
<text x="90.4" y="273.8">7</text>
<text x="140.2" y="273.8">6</text>
<text x="190.1" y="273.9">5</text>
<text x="240.5" y="273.8">4</text>
<text x="289" y="273.9">3</text>
<text x="339.1" y="273.8">2</text>
<text x="391.4" y="274.1">1</text>
</g>
<g font-size="2.5">
<text x="324.8" y="227.6">XXXX</text>
<text x="336.8" y="227.7">XXXX</text>
<text x="324.8" y="232.3">XXXX</text>
<text x="336.8" y="232.5">XXXX</text>
<text x="324.8" y="237.1">XXXX</text>
<text x="336.8" y="237">XXXX</text>
<text x="324.8" y="241.9">XXXX</text>
<text x="336.8" y="241.8">XXXX</text>
</g>
<text font-size="2.4" x="269" y="222.4">UNLESS OTHERWISE SPECIFIED:</text>
<g font-size="2.2">
<text x="268.8" y="228">DIMENSIONS ARE IN INCHES</text>
<text x="304.1" y="227.7">DRAWN</text>
<text x="324.7" y="222.9">NAME</text>
<text x="337.2" y="222.9">DATE</text>
<text x="304.1" y="232.6">CHECKED</text>
<text x="304" y="237.2">ENG APPR.</text>
<text x="304.2" y="241.9">MFG APPR.</text>
<text x="304.1" y="250.9">COMMENTS:</text>
</g>
<g font-size="2.1">
<text x="304.2" y="254.3">XXXX</text>
<text x="272.4" y="267.8">DO NOT SCALE DRAWING</text>
</g>
<g font-size="2">
<text x="268.5" y="246.8">INTERPRET GEOMETRIC</text>
<text x="268.5" y="249.4">TOLERANCING PER:</text>
<text x="268.3" y="252.9">MATERIAL</text>
<text x="268.4" y="259.7">FINISH</text>
</g>
</svg>
